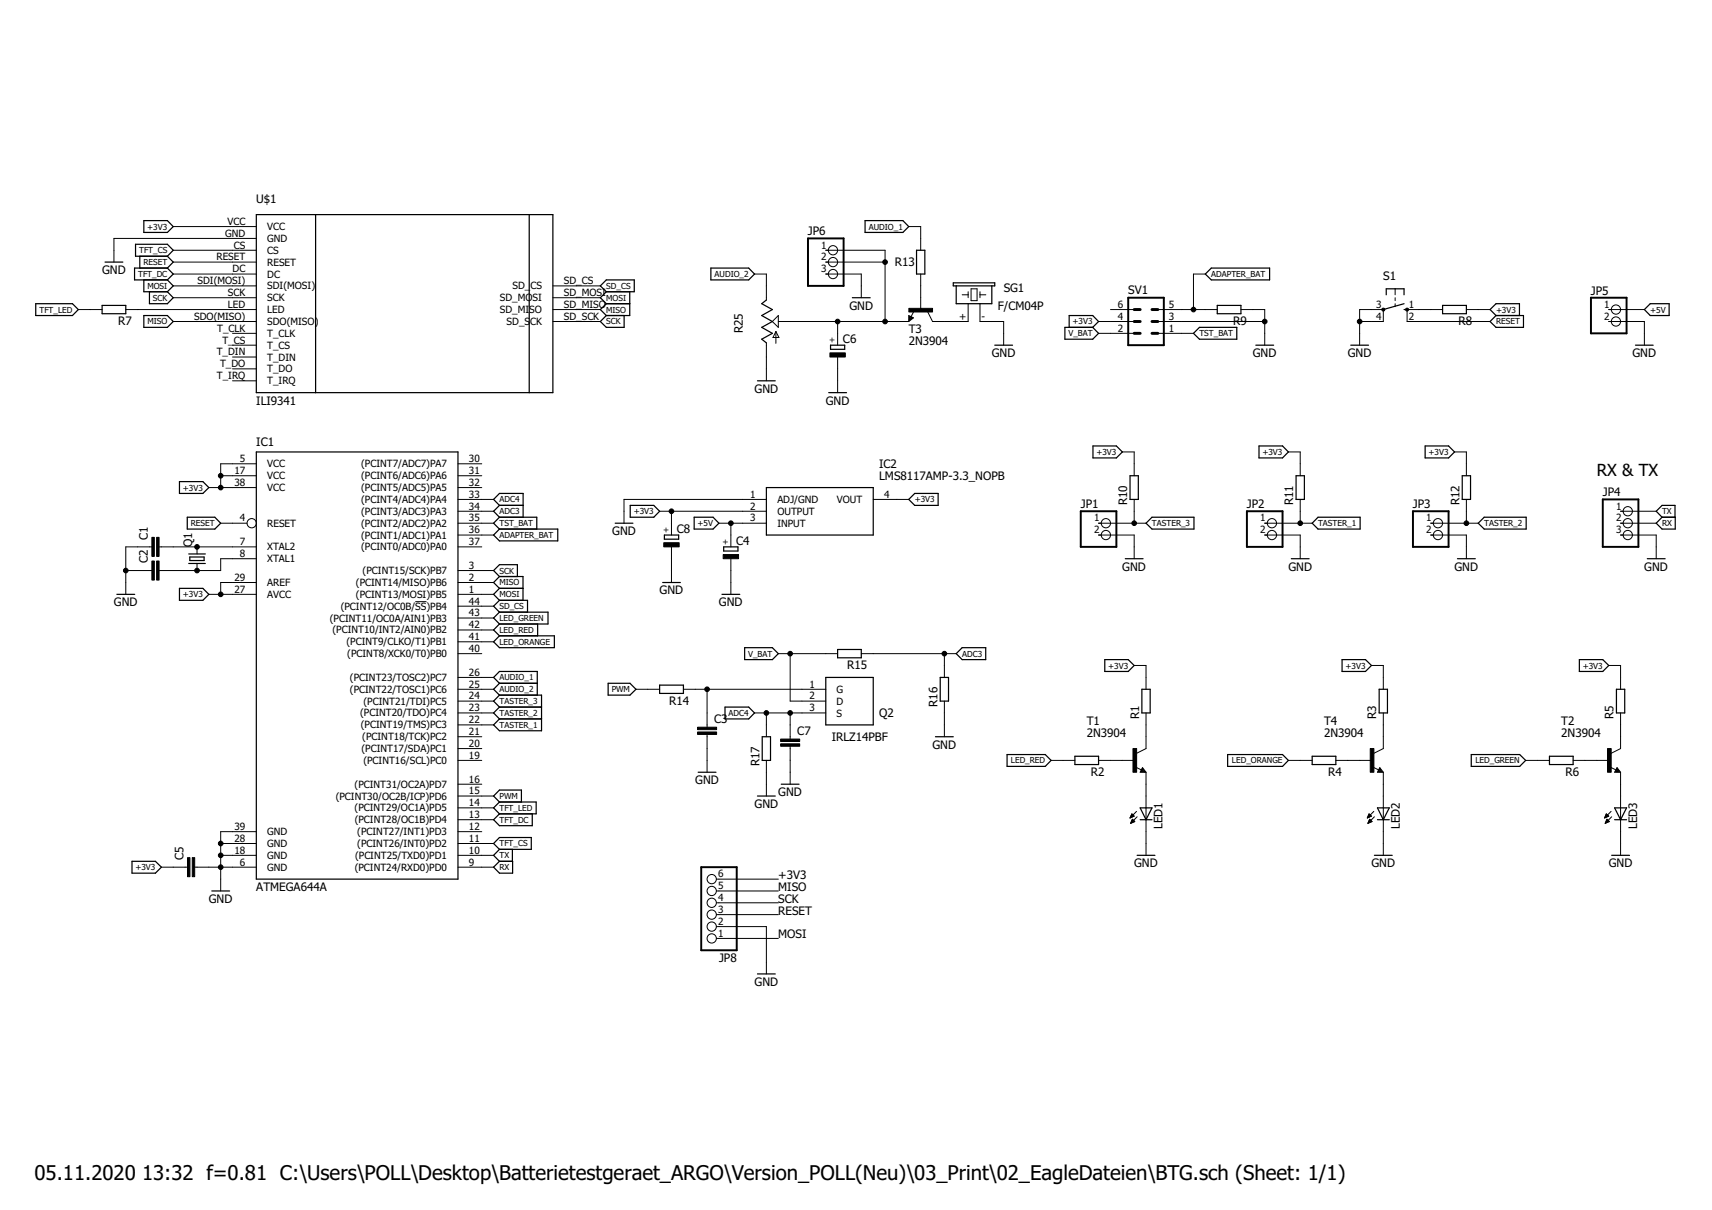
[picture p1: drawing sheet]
<svg xmlns="http://www.w3.org/2000/svg" width="297mm" height="210mm" viewBox="0 0 297 210" stroke-linecap="round" stroke-linejoin="round" font-family="sans-serif">
<g fill="none" stroke="#000" stroke-width=".17">
<path d="M30.1 39.3h14.4M157.7 39.3h2v4.1M13.6 53.7h4.1M21.8 53.7h22.7M30.1 55.8h14.4M30.1 43.4h14.4M30.1 45.5h14.4M30.1 47.5h14.4M30.1 49.6h14.4M30.1 51.6h14.4M40.3 57.8h4.2M40.3 59.9h4.2"/>
<path d="M44.5 41.4h-24.7v4.1M95.9 55.8h8.3M95.9 53.7h8.3M95.9 49.6h8.3M95.9 51.6h8.3M130.9 47.5h2.1v4.5M133 59.5v6.6M134 55.8l1-1.1v2.1zM134.6 57.5v2.1M134.6 57.5l.5 1h-1zM135 55.8h22.7M143.3 47.5h6.1v4.1"/>
<path d="M143.3 43.4h10.3v12.4M143.3 45.5h10.3M145.3 55.8v4.1M157.7 54.7l.8 .4-.8 .7zM158.6 54l-.5 .9M159.7 47.5v6.2M166.9 51.1h1.1M168 52.7v3.1h-6.2l-.8-1.7M168 50.6v1M168.5 50.1h1v2.1h-1zM170 52.7v3.1h4.1v4.1M170 51.1h1"/>
<path d="M170 50.6v1M190.6 55.8h6.2M190.6 57.8h6.2M192.7 53.7h4.1M200.9 55.8h18.5M200.9 53.7h10.3M200.9 57.8h6.2M209.1 47.5h-2v6.2M215.3 53.7h4.1v6.2M235.9 55.8h4.1v-2.1h-4.1v6.2M242.1 50.1v1M242.1 51.6v.6"/>
<path d="M242.1 52.7v.5M250.3 53.7h-6.2v2.1h14.4M254.4 53.7h4.1M279.1 55.8h6.2v4.1M279.1 53.7h6.2M40.3 61.9h4.2M40.3 64h4.2M40.3 66.1h4.2M145.3 61.9v6.2M194.7 78.4h2.1v4.1M223.5 78.4h2.1v4.1M252.4 78.4h2v4.1"/>
<path d="M21.8 99h4.6M26.4 94.9h-4.6v8.2M27.6 94.9h16.9M34.2 94.9v1.2M34.2 97.7v1.3M36.2 84.6h8.3M38.3 82.5h6.2M38.3 90.8h4.6M44.5 80.5h-6.2v4.1M44.5 96.9h-6.2v2.1h-10.7M79.5 99h6.1M79.5 82.5h4.1"/>
<path d="M79.5 80.5h4.1M79.5 84.6h4.1M79.5 86.6h6.1M79.5 88.7h6.1M79.5 90.8h6.1M79.5 92.8h6.1M79.5 94.9h4.1M114.4 88.7h18.6M116.5 88.7v4.1M116.5 94.9v6.1M124.7 90.8h8.3M126.8 90.8v4.1"/>
<path d="M126.8 96.9v6.2M133 86.6h-24.7v4.2M151.5 86.6h6.2M190.6 92.8h6.2v4.1M190.6 90.8h8.2M196.8 86.6v4.2M219.4 92.8h6.2v4.1M219.4 90.8h8.3M225.6 86.6v4.2M248.2 92.8h6.2v4.1M248.2 90.8h8.3M254.4 86.6v4.2"/>
<path d="M281.2 92.8h6.2v4.1M281.2 88.7h6.2M281.2 90.8h6.2M36.2 103.1h8.3M44.5 101h-6.2v2.1M72.1 104.4h1.9M79.5 119.6h6.1M79.5 113.4h4.1M79.5 117.5h6.1M79.5 101h6.1M79.5 103.1h6.1M79.5 105.2h6.1"/>
<path d="M79.5 107.2h6.1M79.5 109.3h6.1M79.5 111.3h6.1M110.3 119.6h4.1M118.6 119.6h24.7M122.7 119.6v6.6M135 113.4h10.3M137.1 113.4v8.2h6.2M149.4 113.4h16.5M163.9 113.4v4.1M196.8 115.4h2v4.2M238 115.4h2v4.2"/>
<path d="M279.1 115.4h2.1v4.2M79.5 131.9h4.1M79.5 136h4.1M79.5 138.1h6.1M79.5 121.6h6.1M79.5 123.7h6.1M79.5 125.8h6.1M79.5 127.8h4.1M79.5 129.9h4.1M122.7 127.4v6.6M130.9 123.7h12.4M133 123.7v4.1"/>
<path d="M133 131.9v6.2M137.1 123.7v4.5M137.1 129.5v6.5M163.9 121.6v6.2M182.4 131.9h4.1M190.6 131.9h6.2M197 133.1l1 .5M198.2 133.2l.6 .8h-1zM198.8 123.7v6.2l-1.6 .8M198.8 134v14.4M223.5 131.9h4.2M231.8 131.9h6.2"/>
<path d="M238.2 133.1l1 .5M239.4 133.2l.6 .8h-1zM240 123.7v6.2l-1.6 .8M240 134v14.4M264.7 131.9h4.1M272.9 131.9h6.2M279.4 133.1l1 .5M280.6 133.2l.6 .8h-1.1zM281.2 123.7v6.2l-1.7 .8M281.2 134v14.4M28 150.4h4.5M33.8 150.4h10.7"/>
<path d="M38.3 146.3h6.2M38.3 148.4h6.2M44.5 144.3h-6.2v10.3M79.5 142.2h6.1M79.5 140.1h6.1M79.5 144.3h4.1M79.5 146.3h6.1M79.5 148.4h6.1M79.5 150.4h6.1M124.3 158.7h10.7M124.3 156.6h10.7M124.3 154.6h10.7"/>
<path d="M124.3 152.5h10.7M196.1 141.8h.2M196.1 141.7h.4M196.2 141.6h.5M196.2 141.5h.5M196.2 142.7h.2M196.2 142.6h.4M196.3 141.5h.4M196.3 142.6h.5M196.3 141.4h.3M196.3 142.5h.5M196.3 141.3h.2"/>
<path d="M196.4 142.4h.3M196.4 141.2l.4 .4-.7 .3zM196.4 142.3h.3M196.4 142.2h.2M196.5 142.1l.4 .4-.7 .3zM197.2 140.8l-1.1 1.1M197.3 141.7l-1.1 1.1M237.3 141.8h.1M237.3 141.7h.3M237.3 141.6h.5M237.4 142.7h.1M237.4 141.5h.5"/>
<path d="M237.4 142.6h.4M237.4 141.5h.4M237.4 142.6h.6M237.5 141.4h.2M237.5 142.5h.5M237.5 141.3h.1M237.5 142.4h.4M237.5 141.2l.5 .4-.8 .3zM237.6 142.3h.2M237.6 142.2h.1M237.6 142.1l.5 .4-.8 .3zM238.4 140.8l-1.2 1.1"/>
<path d="M238.5 141.7l-1.2 1.1M278.4 141.8h.2M278.5 141.7h.3M278.5 141.6h.5M278.5 142.7h.2M278.6 141.5h.5M278.6 142.6h.3M278.6 141.5h.4M278.6 142.6h.5M278.6 141.4h.3M278.7 141.3h.1M278.7 142.5h.5"/>
<path d="M278.7 142.4h.4M278.7 141.2l.4 .4-.7 .3zM278.7 142.3h.3M278.8 142.2h.1M278.8 142.1l.4 .4-.7 .3zM279.5 140.8l-1.1 1.1M279.6 141.7l-1.1 1.1M124.3 160.7h8.7v8.3M124.3 162.8h10.7"/>
<circle cx="144.5" cy="45.5" r=".8"/>
<circle cx="144.5" cy="43.4" r=".8"/>
<circle cx="144.5" cy="47.5" r=".8"/>
<circle cx="280.4" cy="53.7" r=".8"/>
<circle cx="280.4" cy="55.8" r=".8"/>
<circle cx="43.7" cy="90.8" r=".8"/>
<circle cx="191.9" cy="92.8" r=".8"/>
<circle cx="191.9" cy="90.8" r=".8"/>
<circle cx="220.7" cy="90.8" r=".8"/>
<circle cx="220.7" cy="92.8" r=".8"/>
<circle cx="249.5" cy="90.8" r=".8"/>
<circle cx="249.5" cy="92.8" r=".8"/>
<circle cx="282.4" cy="88.7" r=".8"/>
<circle cx="282.4" cy="90.8" r=".8"/>
<circle cx="282.4" cy="92.8" r=".8"/>
<circle cx="123.5" cy="152.5" r=".8"/>
<circle cx="123.5" cy="156.6" r=".8"/>
<circle cx="123.5" cy="158.7" r=".8"/>
<circle cx="123.5" cy="154.6" r=".8"/>
<circle cx="123.5" cy="160.7" r=".8"/>
<circle cx="123.5" cy="162.8" r=".8"/>
</g>
<g fill="none" stroke="#000" stroke-width=".21">
<path d="M25 38.3h4l1.1 1-1.1 1h-4zM44.5 37.2h51.4v30.9h-51.4zM54.8 37.2v30.9M91.8 37.2v30.9M150.1 38.3h6.6l1 1-1 1h-6.6zM6.2 52.7h6.4l1 1-1 1h-6.4zM17.7 53h4.1v1.4h-4.1zM18.2 45.5h3.1M23.5 42.4h5.5l1.1 1-1.1 1h-5.5zM24.3 44.4v2.1M25 48.6v2h4M25 54.7h4l1.1 1.1-1.1 1h-4z"/>
<path d="M25.9 50.6v2.1h3.1l1.1-1.1-1.1-1M29 44.4l1.1 1.1-1.1 1M29 46.5h-5.7v2.1h5.7M29 48.6l1.1 1-1.1 1M29 46.5l1.1 1-1.1 1.1M104.2 49.6l1-1h4.8v2h-4.8zM105.2 52.7h4.1M105.2 54.7l-1 1.1 1 1h3.1v-2.1M105.2 52.7l-1 1 1 1M105.2 50.6l-1 1 1 1.1M109.3 50.6v4.1h-4.1M123.3 46.5h6.6l1 1-1 1.1h-6.6z"/>
<path d="M133 52l-.8 .7 1.8 1-1.8 1 1.8 1.1-1.8 1 1.8 1-1.8 1 .8 .7M144.1 59.9h2.5v.7h-2.5zM147.9 51.6h3.1M157.8 54.9v.7l.5-.5-.4-.2v.3l.2-.1M159 43.4h1.5v4.1h-1.5zM165.4 49.1h7.2v.5h-7.2zM165.9 49.6v3.1h6.2v-3.1M172.6 59.9h3.1M184.8 56.8h4.8l1 1-1 1h-4.8zM185.5 56.8v-2.1h4.1l1 1.1-1 1M208.1 56.8h6.5v2h-6.5l-1-1zM210.2 46.5h10.1v2.1h-10.1l-1.1-1.1z"/>
<path d="M211.2 53h4.1v1.4h-4.1zM217.9 59.9h3.1M234.4 59.9h3M240.5 51.1v-1h3.1v1M243.6 53.7h.5M243.6 52.7l-3.6 1M250.3 53h4.1v1.4h-4.1zM259.6 54.7l-1.1-1 1.1-1h4v2M259.6 54.7h4.7v2.1h-4.7l-1.1-1zM283.8 59.9h3M285.3 53.7l1-1h3.3v2h-3.3zM44.5 78.4h35v74.1h-35z"/>
<path d="M131.4 66.1h3.1M143.8 68.1h3.1M189.6 77.4h4.1l1 1-1 1h-4.1zM218.4 77.4h4.1l1 1-1 1h-4.1zM247.3 77.4h4l1.1 1-1.1 1h-4zM31.1 83.5h4.1l1 1.1-1 1h-4.1zM32.5 89.7h4.8l1 1.1-1 1h-4.8zM32.7 96.1h2.9M32.7 97.7h2.9M32.9 96.6h2.5v.6h-2.5zM86.7 87.7l-1.1-1.1 1.1-1h4.1v4.1M86.7 89.7h6.4v2.1"/>
<path d="M86.7 87.7h4.1M86.7 91.8h10.1v2h-10.1l-1.1-1zM86.7 87.7l-1.1 1 1.1 1M86.7 89.7l-1.1 1.1 1.1 1M106.7 90.8h3.1M109.3 87.7h4.1l1 1-1 1h-4.1zM115.3 92.8h2.5v.7h-2.5zM120.4 89.7h3.3l1 1.1-1 1h-3.3zM125.6 94.9h2.4v.7h-2.4zM133 84.6h18.5v8.2h-18.5zM158.7 85.6h4.1v2.1h-4.1l-1-1.1zM195.2 96.9h3.1"/>
<path d="M196.1 82.5h1.4v4.1h-1.4zM199.9 89.7h7.3v2.1h-7.3l-1.1-1zM224 96.9h3.1M224.9 82.5h1.4v4.1h-1.4zM228.7 89.7h7.3v2.1h-7.3l-1-1zM252.9 96.9h3.1M253.7 82.5h1.4v4.1h-1.4zM257.5 89.7h7.3v2.1h-7.3l-1-1zM285.8 96.9h3.1M288.4 89.7h2.3v2.1h-2.3l-1-1zM288.4 89.7l-1-1 1-1h2.2v2M20.3 103.1h3.1"/>
<path d="M31.1 102.1h4.1l1 1-1 1h-4.1zM86.7 106.2l-1.1 1 1.1 1M86.7 106.2h8.4v2h-8.4M86.7 110.3h9.5v2.1h-9.5l-1.1-1.1zM86.7 118.5l-1.1-1 1.1-1h6.5v4.1M86.7 104.1h4.8v2.1M86.7 102.1h4M86.7 108.2l-1.1 1.1 1.1 1M86.7 100h4v4.1M86.7 100l-1.1-1 1.1-1h3.1v2M86.7 100l-1.1 1 1.1 1.1M86.7 102.1l-1.1 1 1.1 1"/>
<path d="M86.7 104.1l-1.1 1.1 1.1 1M86.7 118.5l-1.1 1.1 1.1 1M86.7 118.5h6.5M93.3 108.2v2.1M105.5 118.5h3.8l1 1.1-1 1h-3.8zM114.4 118.9h4.2v1.4h-4.2zM115 101h3M125.3 103.1h3.1M129.2 112.4h4.8l1 1-1 1h-4.8zM143.3 117.5h8.2v8.3h-8.2zM145.3 112.7h4.1v1.4h-4.1zM163.1 117.5h1.5v4.1h-1.5z"/>
<path d="M166.9 112.4h4.1v2h-4.1l-1-1zM191.7 114.4h4l1.1 1-1.1 1.1h-4zM198.1 119.6h1.5v4.1h-1.5zM232.9 114.4h4l1.1 1-1.1 1.1h-4zM239.3 119.6h1.4v4.1h-1.4zM274 114.4h4.1l1 1-1 1.1h-4.1zM280.5 119.6h1.4v4.1h-1.4zM86.7 124.7h7.3M86.7 122.7h7.3M86.7 120.6h7.3v6.2h-7.3l-1.1-1 1.1-1.1M86.7 122.7l-1.1 1 1.1 1M86.7 120.6l-1.1 1 1.1 1.1"/>
<path d="M86.7 139.1l-1.1-1 1.1-1h3.8v2M86.7 139.1h6.3v2.1h-6.3M86.7 139.1l-1.1 1 1.1 1.1M121.1 134h3.1M125.8 122.7h4.1l1 1-1 1h-4.1zM131.4 138.1h3.1M132.2 127.8h1.5v4.1h-1.5zM135.6 136h3M162.3 127.8h3.1M174.7 130.9h6.7l1 1-1 1h-6.7zM186.5 131.2h4.1v1.4h-4.1zM198.2 133.6l.1 .2h-.3l.2-.5 .4 .6h-.6"/>
<path d="M213 130.9h9.5l1 1-1 1h-9.5zM227.7 131.2h4.1v1.4h-4.1zM239.4 133.6l.1 .2h-.3l.2-.5 .4 .6h-.6M255.3 130.9h8.4l1 1-1 1h-8.4zM268.8 131.2h4.1v1.4h-4.1zM280.6 133.6l.1 .2h-.3l.2-.5 .4 .6h-.6M22.9 149.4h4.1l1 1-1 1.1h-4.1zM36.7 154.6h3.1M86.7 149.4h2.2M86.7 141.2l-1.1 1 1.1 1h5.7v-2M86.7 145.3h5.5v2h-5.5l-1.1-1zM86.7 147.3l-1.1 1.1 1.1 1"/>
<path d="M88.9 147.3v4.2h-2.2l-1.1-1.1 1.1-1M197.3 148.4h3.1M197.8 140.1h2.1l-1.1 2.1zM197.8 142.2h2.1M238.5 148.4h3.1M239 142.2h2M239 140.1h2l-1 2.1zM279.6 148.4h3.1M280.1 142.2h2.1M280.1 140.1h2.1l-1 2.1zM131.4 169h3.1"/>
</g>
<g fill="#000" stroke="#000" stroke-width=".17">
<path d="M157.7 53.5h4.1v.6h-4.1zM144 61.2h2.7v.7h-2.7zM26.4 93.2h.4v3.3h-.4zM26.4 97.3h.4v3.3h-.4zM27.2 93.2h.4v3.3h-.4zM27.2 97.3h.4v3.3h-.4zM115.2 94.1h2.6v.8h-2.6zM125.5 96.2h2.6v.7h-2.6zM121 127h3.3v.4h-3.3zM121 126.2h3.3v.4h-3.3zM135.4 129h3.3v.5h-3.3zM135.4 128.2h3.3v.4h-3.3z"/>
<path d="M196.6 129.9h.6v4.1h-.6zM237.7 129.9h.7v4.1h-.7zM278.9 129.9h.6v4.1h-.6zM32.5 148.8h.5v3.3h-.5zM33.4 148.8h.4v3.3h-.4z"/>
</g>
<g fill="#000" stroke="#000" stroke-width=".17">
<circle cx="145.3" cy="55.8" r=".4"/>
<circle cx="153.6" cy="55.8" r=".4"/>
<circle cx="153.6" cy="45.5" r=".4"/>
<circle cx="207.1" cy="53.7" r=".4"/>
<circle cx="219.4" cy="55.8" r=".4"/>
<circle cx="235.9" cy="55.8" r=".4"/>
<circle cx="240" cy="53.7" r=".27"/>
<circle cx="244.1" cy="53.7" r=".27"/>
<circle cx="21.8" cy="99" r=".4"/>
<circle cx="34.2" cy="99" r=".4"/>
<circle cx="34.2" cy="94.9" r=".4"/>
<circle cx="38.3" cy="84.6" r=".4"/>
<circle cx="38.3" cy="82.5" r=".4"/>
<circle cx="116.5" cy="88.7" r=".4"/>
<circle cx="126.8" cy="90.8" r=".4"/>
<circle cx="196.8" cy="90.8" r=".4"/>
<circle cx="225.6" cy="90.8" r=".4"/>
<circle cx="254.4" cy="90.8" r=".4"/>
<circle cx="38.3" cy="103.1" r=".4"/>
<circle cx="122.7" cy="119.6" r=".4"/>
<circle cx="137.1" cy="113.4" r=".4"/>
<circle cx="163.9" cy="113.4" r=".4"/>
<circle cx="133" cy="123.7" r=".4"/>
<circle cx="137.1" cy="123.7" r=".4"/>
<circle cx="38.3" cy="146.3" r=".4"/>
<circle cx="38.3" cy="150.4" r=".4"/>
<circle cx="38.3" cy="148.4" r=".4"/>
</g>
<path d="M140.2 41.4h6.2v8.2h-6.2zM195.7 51.6h6.2v8.3h-6.2zM276 51.6h6.2v6.2h-6.2zM187.5 88.7h6.2v6.2h-6.2zM216.3 88.7h6.2v6.2h-6.2zM245.2 88.7h6.1v6.2h-6.1zM278.1 86.6h6.2v8.3h-6.2zM121.7 150.4h6.1v14.4h-6.1z" fill="none" stroke="#000" stroke-width=".34"/>
<path d="M196.8 53.7h1M196.8 55.8h1M196.8 57.8h1M199.9 53.7h1M199.9 55.8h1M199.9 57.8h1" fill="none" stroke="#000" stroke-width=".51"/>
<g font-size="3.5">
<text x="6" y="204.6">05.11.2020</text>
<text x="24.7" y="204.6">13:32 f=0.81 C:\Users\POLL\Desktop\Batterietestgeraet_ARGO\Version_POLL(Neu)\03_Print\02_EagleDateien\BTG.sch (Sheet: 1/1)</text>
</g>
<text font-size="2.9" x="277.1" y="82.5">RX &amp; TX</text>
<g font-size="2">
<text x="44.5" y="35.2">U$1</text>
<text x="140.2" y="40.8">JP6</text>
<text x="17.7" y="47.5">GND</text>
<text x="155.2" y="46.1">R13</text>
<text x="147.4" y="53.7">GND</text>
<text x="173.1" y="53.7">F/CM04P</text>
<text x="174.1" y="50.6">SG1</text>
<text x="195.8" y="51">SV1</text>
<text x="240" y="48.6">S1</text>
<text x="276" y="51.1">JP5</text>
<text x="20.5" y="56.4">R7</text>
<text x="128.9" y="57.8" transform="rotate(-90 128.9 57.8)">R25</text>
<text x="146.3" y="59.5">C6</text>
<text x="157.7" y="59.9">2N3904</text>
<text x="157.7" y="57.8">T3</text>
<text x="214" y="56.4">R9</text>
<text x="253.1" y="56.4">R8</text>
<text x="172.1" y="61.9">GND</text>
<text x="217.4" y="61.9">GND</text>
<text x="233.8" y="61.9">GND</text>
<text x="283.2" y="61.9">GND</text>
<text x="44.5" y="70.2">ILI9341</text>
<text x="130.9" y="68.1">GND</text>
<text x="143.3" y="70.2">GND</text>
<text x="44.5" y="77.4">IC1</text>
<text x="152.5" y="83.2">LMS8117AMP-3.3_NOPB</text>
<text x="152.5" y="81.2">IC2</text>
<text x="187.5" y="88.2">JP1</text>
<text x="195.6" y="87.7" transform="rotate(-90 195.6 87.7)">R10</text>
<text x="216.3" y="88.2">JP2</text>
<text x="224.4" y="87.7" transform="rotate(-90 224.4 87.7)">R11</text>
<text x="245.2" y="88.2">JP3</text>
<text x="253.2" y="87.7" transform="rotate(-90 253.2 87.7)">R12</text>
<text x="278.1" y="86.1">JP4</text>
<text x="25.6" y="93.6" transform="rotate(-90 25.6 93.6)">C1</text>
<text x="33.4" y="94.9" transform="rotate(-90 33.4 94.9)">Q1</text>
<text x="106.2" y="92.8">GND</text>
<text x="117.4" y="92.4">C8</text>
<text x="127.7" y="94.5">C4</text>
<text x="25.6" y="97.8" transform="rotate(-90 25.6 97.8)">C2</text>
<text x="194.7" y="99">GND</text>
<text x="223.5" y="99">GND</text>
<text x="252.4" y="99">GND</text>
<text x="285.3" y="99">GND</text>
<text x="19.8" y="105.2">GND</text>
<text x="114.5" y="103.1">GND</text>
<text x="124.7" y="105.2">GND</text>
<text x="147" y="116">R15</text>
<text x="116.1" y="122.2">R14</text>
<text x="123.9" y="125.4">C3</text>
<text x="152.5" y="124.4">Q2</text>
<text x="162.6" y="122.7" transform="rotate(-90 162.6 122.7)">R16</text>
<text x="188.6" y="125.7">T1</text>
<text x="197.6" y="124.7" transform="rotate(-90 197.6 124.7)">R1</text>
<text x="229.7" y="125.7">T4</text>
<text x="238.8" y="124.7" transform="rotate(-90 238.8 124.7)">R3</text>
<text x="270.9" y="125.7">T2</text>
<text x="280" y="124.7" transform="rotate(-90 280 124.7)">R5</text>
<text x="138.3" y="127.5">C7</text>
<text x="144.3" y="128.5">IRLZ14PBF</text>
<text x="161.8" y="129.9">GND</text>
<text x="188.6" y="127.8">2N3904</text>
<text x="229.7" y="127.8">2N3904</text>
<text x="270.9" y="127.8">2N3904</text>
<text x="120.6" y="136">GND</text>
<text x="131.8" y="132.9" transform="rotate(-90 131.8 132.9)">R17</text>
<text x="189.3" y="134.6">R2</text>
<text x="230.4" y="134.6">R4</text>
<text x="271.6" y="134.6">R6</text>
<text x="130.9" y="140.1">GND</text>
<text x="135" y="138.1">GND</text>
<text x="201.7" y="143.9" transform="rotate(-90 201.7 143.9)">LED1</text>
<text x="242.9" y="143.9" transform="rotate(-90 242.9 143.9)">LED2</text>
<text x="284.1" y="143.9" transform="rotate(-90 284.1 143.9)">LED3</text>
<text x="31.8" y="149.2" transform="rotate(-90 31.8 149.2)">C5</text>
<text x="44.5" y="154.6">ATMEGA644A</text>
<text x="135" y="152.5">+3V3</text>
<text x="135" y="154.6">MISO</text>
<text x="196.8" y="150.4">GND</text>
<text x="238" y="150.4">GND</text>
<text x="279.1" y="150.4">GND</text>
<text x="36.2" y="156.6">GND</text>
<text x="135" y="158.7">RESET</text>
<text x="135" y="156.6">SCK</text>
<text x="124.8" y="166.8">JP8</text>
<text x="135" y="162.8">MOSI</text>
<text x="130.9" y="171">GND</text>
</g>
<g font-size="1.7">
<text x="39.1" y="41.1">GND</text>
<text x="39.5" y="39">VCC</text>
<text x="46.4" y="39.9">VCC</text>
<text x="46.4" y="42">GND</text>
<text x="37.6" y="45.2">RESET</text>
<text x="40.4" y="47.2">DC</text>
<text x="40.6" y="43.1">CS</text>
<text x="46.4" y="44">CS</text>
<text x="46.4" y="46.1">RESET</text>
<text x="142.5" y="43.1">1</text>
<text x="142.5" y="45.2">2</text>
<text x="142.5" y="47.2">3</text>
<text x="34.3" y="49.3">SDI(MOSI)</text>
<text x="39.5" y="51.4">SCK</text>
<text x="39.5" y="53.4">LED</text>
<text x="46.4" y="48.1">DC</text>
<text x="46.4" y="50.2">SDI(MOSI)</text>
<text x="46.4" y="52.3">SCK</text>
<text x="86.7" y="52.3">SD_MOSI</text>
<text x="88.9" y="50.2">SD_</text>
<text x="92" y="50.2">CS</text>
<text x="97.8" y="49.3">SD_CS</text>
<text x="97.8" y="51.4">SD_MOSI</text>
<text x="97.8" y="53.4">SD_MISO</text>
<text x="193.9" y="53.4">6</text>
<text x="202.8" y="53.4">5</text>
<text x="238.8" y="53.4">3</text>
<text x="244.4" y="53.4">1</text>
<text x="278.3" y="53.4">1</text>
<text x="33.7" y="55.5">SDO(MISO)</text>
<text x="37.7" y="57.5">T_CLK</text>
<text x="38.6" y="59.6">T_CS</text>
<text x="46.4" y="54.3">LED</text>
<text x="46.4" y="56.4">SDO(MISO)</text>
<text x="46.4" y="58.4">T_CLK</text>
<text x="86.7" y="54.3">SD_MI</text>
<text x="87.9" y="56.4">SD_S</text>
<text x="91.8" y="54.3">SO</text>
<text x="92" y="56.4">CK</text>
<text x="97.8" y="55.5">SD_SCK</text>
<text x="166.4" y="55.5">+</text>
<text x="170.3" y="55.5">-</text>
<text x="193.9" y="57.5">2</text>
<text x="193.9" y="55.5">4</text>
<text x="202.8" y="57.5">1</text>
<text x="202.8" y="55.5">3</text>
<text x="238.8" y="55.5">4</text>
<text x="244.4" y="55.5">2</text>
<text x="278.3" y="55.5">2</text>
<text x="37.6" y="61.7">T_DIN</text>
<text x="37.6" y="65.8">T_IRQ</text>
<text x="38.2" y="63.7">T_DO</text>
<text x="46.4" y="60.5">T_CS</text>
<text x="46.4" y="62.6">T_DIN</text>
<text x="46.4" y="64.6">T_DO</text>
<text x="46.4" y="66.7">T_IRQ</text>
<text x="40.7" y="82.2">17</text>
<text x="41.6" y="80.2">5</text>
<text x="46.4" y="83.1">VCC</text>
<text x="46.4" y="81.1">VCC</text>
<text x="62.7" y="83.1">(PCINT6/ADC6)PA6</text>
<text x="62.7" y="81.1">(PCINT7/ADC7)PA7</text>
<text x="81.4" y="82.2">31</text>
<text x="81.4" y="80.2">30</text>
<text x="40.7" y="84.3">38</text>
<text x="46.4" y="85.2">VCC</text>
<text x="62.7" y="85.2">(PCINT5/ADC5)PA5</text>
<text x="62.7" y="87.2">(PCINT4/ADC4)PA4</text>
<text x="62.7" y="89.3">(PCINT3/ADC3)PA3</text>
<text x="81.4" y="84.3">32</text>
<text x="81.4" y="86.3">33</text>
<text x="81.4" y="88.4">34</text>
<text x="130.1" y="86.3">1</text>
<text x="130.1" y="88.4">2</text>
<text x="134.9" y="87.3">ADJ/GND</text>
<text x="134.9" y="89.3">OUTPUT</text>
<text x="145.2" y="87.2">VOUT</text>
<text x="153.4" y="86.3">4</text>
<text x="280.4" y="88.4">1</text>
<text x="41.6" y="94.6">7</text>
<text x="41.6" y="90.5">4</text>
<text x="46.4" y="95.5">XTAL2</text>
<text x="46.4" y="91.4">RESET</text>
<text x="62.7" y="91.4">(PCINT2/ADC2)PA2</text>
<text x="62.7" y="93.4">(PCINT1/ADC1)PA1</text>
<text x="62.7" y="95.5">(PCINT0/ADC0)PA0</text>
<text x="81.4" y="90.5">35</text>
<text x="81.4" y="92.5">36</text>
<text x="81.4" y="94.6">37</text>
<text x="130.1" y="90.5">3</text>
<text x="134.9" y="91.4">INPUT</text>
<text x="189.8" y="90.5">1</text>
<text x="189.8" y="92.5">2</text>
<text x="218.6" y="90.5">1</text>
<text x="218.6" y="92.5">2</text>
<text x="247.5" y="90.5">1</text>
<text x="247.5" y="92.5">2</text>
<text x="280.4" y="90.5">2</text>
<text x="280.4" y="92.5">3</text>
<text x="40.7" y="100.8">29</text>
<text x="41.6" y="96.6">8</text>
<text x="46.4" y="101.7">AREF</text>
<text x="46.4" y="97.5">XTAL1</text>
<text x="61.8" y="101.7">(PCINT14/MISO)PB6</text>
<text x="62.9" y="99.6">(PCINT15/SCK)PB7</text>
<text x="81.4" y="98.7">3</text>
<text x="81.4" y="100.8">2</text>
<text x="40.7" y="102.8">27</text>
<text x="46.4" y="103.7">AVCC</text>
<text x="57.2" y="107.8">(PCINT11/OC0A/AIN1)PB3</text>
<text x="59.1" y="105.8">(PCINT12/OC0B/SS)PB4</text>
<text x="61.8" y="103.7">(PCINT13/MOSI)PB5</text>
<text x="81.4" y="102.8">1</text>
<text x="81.4" y="104.9">44</text>
<text x="81.4" y="106.9">43</text>
<text x="57.7" y="109.9">(PCINT10/INT2/AIN0)PB2</text>
<text x="60.1" y="111.9">(PCINT9/CLKO/T1)PB1</text>
<text x="81.4" y="109">42</text>
<text x="81.4" y="111">41</text>
<text x="81.4" y="113.1">40</text>
<text x="60.3" y="114">(PCINT8/XCK0/T0)PB0</text>
<text x="60.7" y="118.1">(PCINT23/TOSC2)PC7</text>
<text x="81.4" y="117.2">26</text>
<text x="81.4" y="119.3">25</text>
<text x="140.4" y="119.3">1</text>
<text x="60.7" y="120.2">(PCINT22/TOSC1)PC6</text>
<text x="62.5" y="124.3">(PCINT20/TDO)PC4</text>
<text x="63.1" y="122.2">(PCINT21/TDI)PC5</text>
<text x="81.4" y="121.3">24</text>
<text x="81.4" y="123.4">23</text>
<text x="81.4" y="125.5">22</text>
<text x="140.4" y="121.3">2</text>
<text x="140.4" y="123.4">3</text>
<text x="145.2" y="120.2">G</text>
<text x="145.2" y="122.2">D</text>
<text x="145.2" y="124.3">S</text>
<text x="62.6" y="126.4">(PCINT19/TMS)PC3</text>
<text x="62.7" y="130.5">(PCINT17/SDA)PC1</text>
<text x="62.9" y="128.4">(PCINT18/TCK)PC2</text>
<text x="81.4" y="127.5">21</text>
<text x="81.4" y="129.6">20</text>
<text x="81.4" y="131.6">19</text>
<text x="61.5" y="136.6">(PCINT31/OC2A)PD7</text>
<text x="63" y="132.5">(PCINT16/SCL)PC0</text>
<text x="81.4" y="135.7">16</text>
<text x="81.4" y="137.8">15</text>
<text x="40.7" y="144">39</text>
<text x="58.2" y="138.7">(PCINT30/OC2B/ICP)PD6</text>
<text x="61.5" y="140.8">(PCINT29/OC1A)PD5</text>
<text x="61.5" y="142.8">(PCINT28/OC1B)PD4</text>
<text x="81.4" y="139.9">14</text>
<text x="81.4" y="141.9">13</text>
<text x="81.4" y="144">12</text>
<text x="40.7" y="148.1">18</text>
<text x="40.7" y="146">28</text>
<text x="46.4" y="149">GND</text>
<text x="46.4" y="146.9">GND</text>
<text x="46.4" y="144.9">GND</text>
<text x="61.6" y="149">(PCINT25/TXD0)PD1</text>
<text x="62" y="144.9">(PCINT27/INT1)PD3</text>
<text x="62" y="146.9">(PCINT26/INT0)PD2</text>
<text x="81.4" y="146">11</text>
<text x="81.4" y="148.1">10</text>
<text x="41.6" y="150.2">6</text>
<text x="46.4" y="151.1">GND</text>
<text x="61.5" y="151">(PCINT24/RXD0)PD0</text>
<text x="81.4" y="150.2">9</text>
<text x="124.6" y="154.3">5</text>
<text x="124.6" y="152.2">6</text>
<text x="124.6" y="160.4">2</text>
<text x="124.6" y="158.4">3</text>
<text x="124.6" y="156.3">4</text>
<text x="124.6" y="162.5">1</text>
</g>
<g font-size="1.4">
<text x="25.6" y="39.8">+3V3</text>
<text x="150.7" y="39.8">AUDIO_1</text>
<text x="24.1" y="43.9">TFT_CS</text>
<text x="24.9" y="46">RESET</text>
<text x="24" y="48.1">TFT_DC</text>
<text x="25.6" y="50.1">MOSI</text>
<text x="26.5" y="52.2">SCK</text>
<text x="105.2" y="52.2">MOSI</text>
<text x="105.2" y="50.1">SD_CS</text>
<text x="124" y="48.1">AUDIO_2</text>
<text x="210.2" y="48">ADAPTER_BAT</text>
<text x="6.9" y="54.2">TFT_LED</text>
<text x="25.6" y="56.3">MISO</text>
<text x="105.2" y="56.3">SCK</text>
<text x="105.2" y="54.2">MISO</text>
<text x="144.9" y="59.6" transform="rotate(-90 144.9 59.6)">+</text>
<text x="185.4" y="58.3">V_BAT</text>
<text x="186.1" y="56.3">+3V3</text>
<text x="208.1" y="58.3">TST_BAT</text>
<text x="259.6" y="54.2">+3V3</text>
<text x="259.6" y="56.3">RESET</text>
<text x="286.3" y="54.2">+5V</text>
<text x="190.2" y="78.9">+3V3</text>
<text x="219" y="78.9">+3V3</text>
<text x="247.9" y="78.9">+3V3</text>
<text x="31.7" y="85.1">+3V3</text>
<text x="86.7" y="89.2">ADC3</text>
<text x="86.7" y="87.2">ADC4</text>
<text x="110" y="89.2">+3V3</text>
<text x="158.7" y="87.2">+3V3</text>
<text x="288.4" y="89.2">TX</text>
<text x="33.1" y="91.3">RESET</text>
<text x="86.7" y="91.3">TST_BAT</text>
<text x="86.7" y="93.3">ADAPTER_BAT</text>
<text x="116" y="92.5" transform="rotate(-90 116 92.5)">+</text>
<text x="121" y="91.3">+5V</text>
<text x="126.3" y="94.5" transform="rotate(-90 126.3 94.5)">+</text>
<text x="199.9" y="91.3">TASTER_3</text>
<text x="228.7" y="91.3">TASTER_1</text>
<text x="257.5" y="91.3">TASTER_2</text>
<text x="288.4" y="91.3">RX</text>
<text x="86.7" y="99.5">SCK</text>
<text x="86.7" y="101.6">MISO</text>
<text x="31.7" y="103.6">+3V3</text>
<text x="86.7" y="107.7">LED_GREEN</text>
<text x="86.7" y="103.6">MOSI</text>
<text x="86.7" y="105.7">SD_CS</text>
<text x="86.7" y="111.8">LED_ORANGE</text>
<text x="86.7" y="109.8">LED_RED</text>
<text x="129.8" y="113.9">V_BAT</text>
<text x="166.9" y="113.9">ADC3</text>
<text x="86.7" y="118">AUDIO_1</text>
<text x="192.3" y="116">+3V3</text>
<text x="233.5" y="116">+3V3</text>
<text x="274.6" y="116">+3V3</text>
<text x="86.7" y="124.2">TASTER_2</text>
<text x="86.7" y="122.1">TASTER_3</text>
<text x="86.7" y="120.1">AUDIO_2</text>
<text x="106.1" y="120.1">PWM</text>
<text x="126.4" y="124.2">ADC4</text>
<text x="86.7" y="126.3">TASTER_1</text>
<text x="175.4" y="132.4">LED_RED</text>
<text x="213.8" y="132.4">LED_ORANGE</text>
<text x="256" y="132.4">LED_GREEN</text>
<text x="86.7" y="138.6">PWM</text>
<text x="86.7" y="140.7">TFT_LED</text>
<text x="86.7" y="142.7">TFT_DC</text>
<text x="86.7" y="146.8">TFT_CS</text>
<text x="86.7" y="148.9">TX</text>
<text x="23.5" y="151">+3V3</text>
<text x="86.7" y="151">RX</text>
</g>
</svg>
